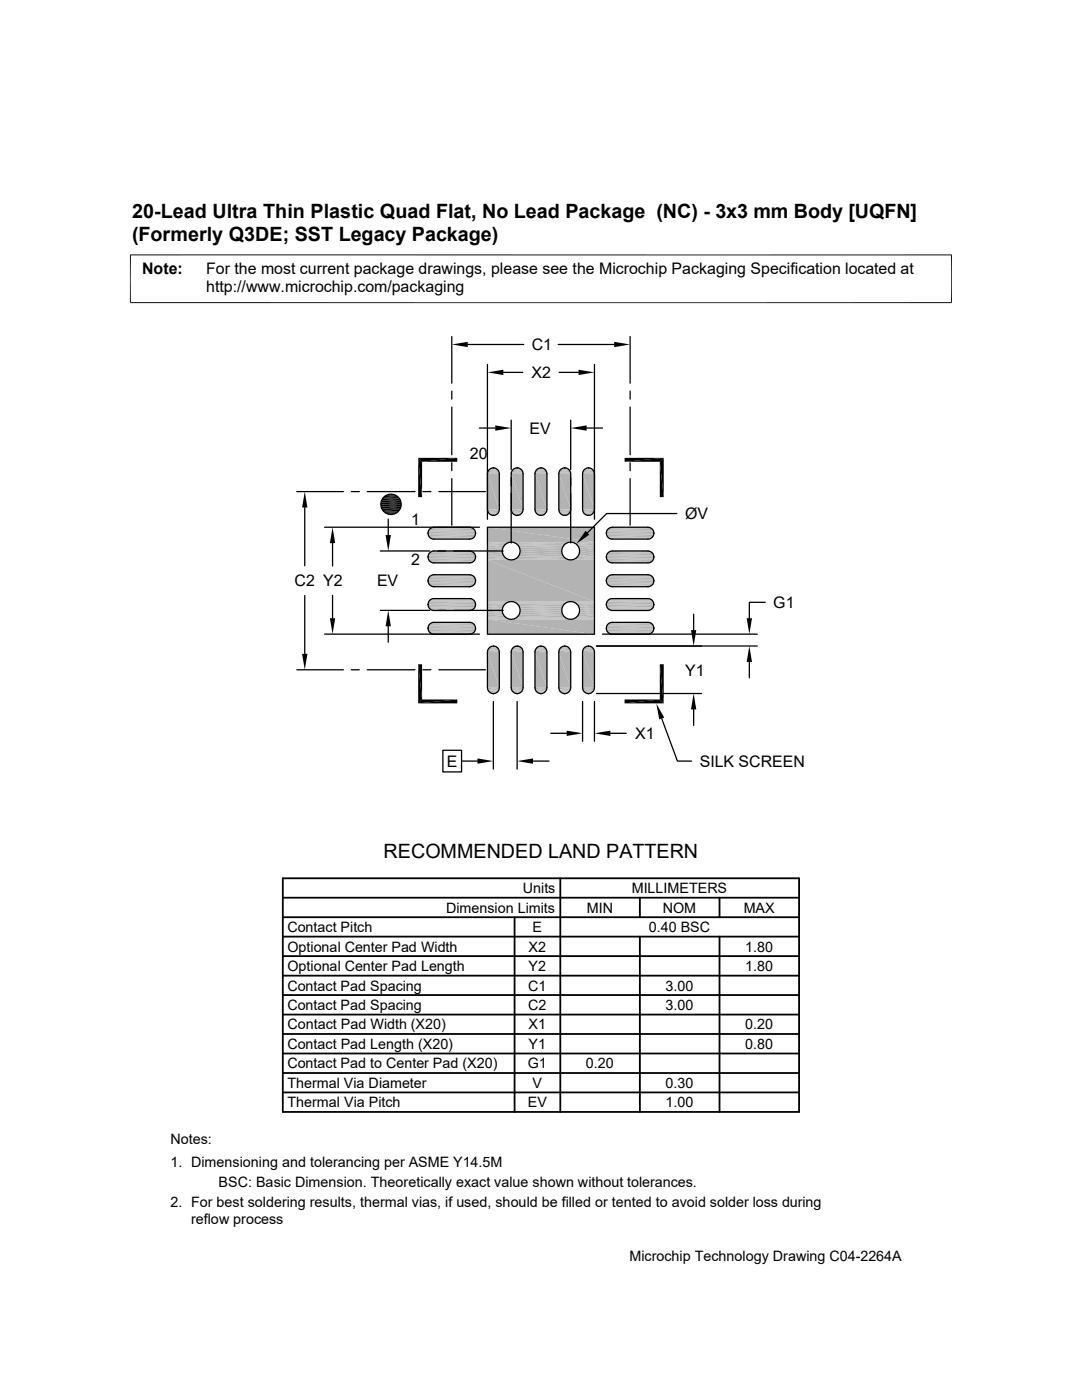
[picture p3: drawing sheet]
<svg xmlns="http://www.w3.org/2000/svg" width="216mm" height="279mm" viewBox="0 0 216 279" stroke-linecap="round" stroke-linejoin="round" font-family="sans-serif">
<g fill="#b3b3b3">
<path d="M98.1 93.4h.7z"/>
<path d="M102.9 93.4h.6z"/>
<path d="M107.6 93.4h.6z"/>
<path d="M112.4 93.4h.6z"/>
<path d="M117.1 93.4h.6z"/>
<path d="M116.8 93.5l.3-.1 .9 .1z"/>
<path d="M117.1 93.4l.9 .1z"/>
<path d="M112.1 93.5l.3-.1 .9 .1z"/>
<path d="M112.4 93.4l.9 .1z"/>
<path d="M107.3 93.5l.3-.1 .9 .1z"/>
<path d="M107.6 93.4l.9 .1z"/>
<path d="M102.6 93.5l.3-.1 .9 .1z"/>
<path d="M102.9 93.4l.9 .1z"/>
<path d="M97.9 93.5l.2-.1 .9 .1z"/>
<path d="M98.1 93.4l.9 .1z"/>
<path d="M116.6 93.7l.2-.2 1.5 .2z"/>
<path d="M116.8 93.5h1.2l.3 .2z"/>
<path d="M111.8 93.7l.3-.2 1.4 .2z"/>
<path d="M112.1 93.5h1.2l.2 .2z"/>
<path d="M107.1 93.7l.2-.2 1.5 .2z"/>
<path d="M107.3 93.5h1.2l.3 .2z"/>
<path d="M102.4 93.7l.2-.2 1.4 .2z"/>
<path d="M102.6 93.5h1.2l.2 .2z"/>
<path d="M97.6 93.7l.3-.2 1.4 .2z"/>
<path d="M97.9 93.5h1.1l.3 .2z"/>
</g>
<path d="M116.4 93.8h2" fill="none" stroke="#b3b3b3" stroke-width=".23"/>
<path d="M116.6 93.7h1.7l.1 .3z" fill="#b3b3b3"/>
<path d="M111.7 93.8h2" fill="none" stroke="#b3b3b3" stroke-width=".23"/>
<path d="M111.8 93.7h1.7l.2 .3z" fill="#b3b3b3"/>
<path d="M106.9 93.8h2.1" fill="none" stroke="#b3b3b3" stroke-width=".23"/>
<path d="M107.1 93.7h1.7l.2 .3z" fill="#b3b3b3"/>
<path d="M102.2 93.8h2" fill="none" stroke="#b3b3b3" stroke-width=".23"/>
<path d="M102.4 93.7h1.6l.2 .3z" fill="#b3b3b3"/>
<path d="M97.4 93.8h2.1" fill="none" stroke="#b3b3b3" stroke-width=".23"/>
<path d="M97.6 93.7h1.7l.2 .3z" fill="#b3b3b3"/>
<path d="M97.3 94.4h2.3M97.3 94.1h2.3M102 94.4h2.4M102 94.1h2.3M106.7 94.4h2.4M106.8 94.1h2.3M111.5 94.4h2.4M111.5 94.1h2.3M116.2 94.4h2.4M116.3 94.1h2.3" fill="none" stroke="#b3b3b3" stroke-width=".3"/>
<g fill="#b3b3b3">
<path d="M116.2 94.6l2.4 7.1h-2.4z"/>
<path d="M116.2 94.6h2.4v7.1z"/>
<path d="M111.5 94.6l2.4 7.1h-2.4z"/>
<path d="M111.5 94.6h2.4v7.1z"/>
<path d="M106.7 94.6l2.4 7.1h-2.4z"/>
<path d="M106.7 94.6h2.4v7.1z"/>
<path d="M102 94.6l2.4 7.1h-2.4z"/>
<path d="M102 94.6h2.4v7.1z"/>
<path d="M97.3 94.6l2.3 7.1h-2.3z"/>
<path d="M97.3 94.6h2.3v7.1z"/>
</g>
<path d="M97.3 101.8h2.3M102 101.8h2.4M106.7 101.8h2.4M111.5 101.8h2.4M116.2 101.8h2.4" fill="none" stroke="#b3b3b3" stroke-width=".32"/>
<path d="M97.3 102.1h2.3M102 102.1h2.3M106.8 102.1h2.3M111.5 102.1h2.3M116.3 102.1h2.3" fill="none" stroke="#b3b3b3" stroke-width=".28"/>
<path d="M116.4 102.3l1.9 .2h-1.7z" fill="#b3b3b3"/>
<path d="M116.4 102.4h2" fill="none" stroke="#b3b3b3" stroke-width=".25"/>
<path d="M111.7 102.3l1.8 .2h-1.7z" fill="#b3b3b3"/>
<path d="M111.7 102.4h2" fill="none" stroke="#b3b3b3" stroke-width=".25"/>
<path d="M106.9 102.3l1.9 .2h-1.7z" fill="#b3b3b3"/>
<path d="M106.9 102.4h2.1" fill="none" stroke="#b3b3b3" stroke-width=".25"/>
<path d="M102.2 102.3l1.8 .2h-1.6z" fill="#b3b3b3"/>
<path d="M102.2 102.4h2" fill="none" stroke="#b3b3b3" stroke-width=".25"/>
<path d="M97.4 102.3l1.9 .2h-1.7z" fill="#b3b3b3"/>
<path d="M97.4 102.4h2.1" fill="none" stroke="#b3b3b3" stroke-width=".25"/>
<g fill="#b3b3b3">
<path d="M116.6 102.5l1.4 .2h-1.2z"/>
<path d="M116.6 102.5h1.7l-.3 .2z"/>
<path d="M111.8 102.5l1.5 .2h-1.2z"/>
<path d="M111.8 102.5h1.7l-.2 .2z"/>
<path d="M107.1 102.5l1.4 .2h-1.2z"/>
<path d="M107.1 102.5h1.7l-.3 .2z"/>
<path d="M102.4 102.5l1.4 .2h-1.2z"/>
<path d="M102.4 102.5h1.6l-.2 .2z"/>
<path d="M97.6 102.5l1.4 .2h-1.1z"/>
<path d="M97.6 102.5h1.7l-.3 .2z"/>
<path d="M98.1 102.8h.7z"/>
<path d="M102.9 102.8h.6z"/>
<path d="M107.6 102.8h.6z"/>
<path d="M112.4 102.8h.6z"/>
<path d="M117.1 102.8h.6z"/>
<path d="M116.8 102.7l.9 .1z"/>
<path d="M116.8 102.7h1.2l-.3 .1z"/>
<path d="M112.1 102.7l.9 .1z"/>
<path d="M112.1 102.7h1.2l-.3 .1z"/>
<path d="M107.3 102.7l.9 .1z"/>
<path d="M107.3 102.7h1.2l-.3 .1z"/>
<path d="M102.6 102.7l.9 .1z"/>
<path d="M102.6 102.7h1.2l-.3 .1z"/>
<path d="M97.9 102.7l.9 .1z"/>
<path d="M97.9 102.7h1.1l-.2 .1z"/>
</g>
<g fill="none" stroke="#b3b3b3" stroke-width=".2">
<path d="M85.7 107.3h8.9M85.7 112.1h8.9M85.7 116.8h8.9M85.7 105.5h8.9M85.7 110.2h8.9M85.7 115h8.9M85.7 119.7h8.9M86 105.3h8.3M86 110.1h8.3M86 114.8h8.3M86 119.5h8.3M86 107.5h8.3"/>
<path d="M86 112.2h8.3M86 117h8.3M86.3 107.6h7.7M86.3 112.3h7.7M86.3 117.1h7.7M86.3 105.2h7.7M86.3 110h7.7M86.3 114.7h7.7M86.3 119.5h7.7M121.3 107.3h8.8M121.3 112.1h8.8M121.3 116.8h8.8"/>
<path d="M121.3 105.5h8.8M121.3 110.2h8.8M121.3 115h8.8M121.3 119.7h8.8M121.6 105.3h8.3M121.6 110.1h8.3M121.6 114.8h8.3M121.6 119.5h8.3M121.6 107.5h8.3M121.6 112.2h8.3M121.6 117h8.3M121.9 105.2h7.7"/>
<path d="M121.9 110h7.7M121.9 114.7h7.7M121.9 119.5h7.7M121.9 107.6h7.7M121.9 112.3h7.7M121.9 117.1h7.7M85.7 121.6h8.9M85.7 126.3h8.9M85.7 124.4h8.9M86 124.3h8.3M86 121.7h8.3M86 126.5h8.3"/>
<path d="M86.3 121.8h7.7M86.3 126.6h7.7M86.3 124.2h7.7M121.3 121.6h8.8M121.3 126.3h8.8M121.3 124.4h8.8M121.6 124.3h8.3M121.6 121.7h8.3M121.6 126.5h8.3M121.9 124.2h7.7M121.9 121.8h7.7M121.9 126.6h7.7"/>
</g>
<path d="M85.6 105.7h9.1M85.6 110.4h9.1M85.6 115.2h9.1M85.6 116.6h9.1M121.1 116.6h9.2M121.1 105.7h9.2M121.1 110.4h9.2M121.1 115.2h9.2M85.6 121.4h9.1M85.6 126.1h9.1M121.1 121.4h9.2M121.1 126.1h9.2" fill="none" stroke="#b3b3b3" stroke-width=".23"/>
<g fill="none" stroke="#b3b3b3" stroke-width=".3">
<path d="M85.4 106.3h9.5M85.4 111h9.5M85.4 116.1h9.5M85.4 116.4h9.4M85.4 106h9.4M85.4 110.7h9.4M85.4 115.4h9.4M121 106.3h9.5M121 111h9.5M121 116.1h9.5M121 116.4h9.4M121 106h9.4"/>
<path d="M121 110.7h9.4M121 115.4h9.4M85.4 120.8h9.5M85.4 125.5h9.5M85.4 121.1h9.4M85.4 125.8h9.4M121 120.8h9.5M121 125.5h9.5M121 121.1h9.4M121 125.8h9.4"/>
</g>
<path d="M85.4 115.7h9.5M85.4 106.6h9.5M85.4 111.3h9.5M121 115.7h9.5M121 106.6h9.5M121 111.3h9.5M85.4 120.5h9.5M85.4 125.2h9.5M121 120.5h9.5M121 125.2h9.5" fill="none" stroke="#b3b3b3" stroke-width=".32"/>
<path d="M85.4 106.9h9.4M85.4 111.6h9.4M121 106.9h9.4M121 111.6h9.4M85.4 120.2h9.4M85.4 124.9h9.4M121 120.2h9.4M121 124.9h9.4" fill="none" stroke="#b3b3b3" stroke-width=".28"/>
<path d="M85.6 119.9h9.1M85.6 107.1h9.1M85.6 111.9h9.1M121.1 107.1h9.2M121.1 111.9h9.2M121.1 119.9h9.2M85.6 124.7h9.1M121.1 124.7h9.2" fill="none" stroke="#b3b3b3" stroke-width=".25"/>
<g fill="#b3b3b3">
<path d="M98.1 129h.7z"/>
<path d="M102.9 129h.6z"/>
<path d="M107.6 129h.6z"/>
<path d="M112.4 129h.6z"/>
<path d="M117.1 129h.6z"/>
<path d="M116.8 129.1l.3-.1 .9 .1z"/>
<path d="M117.1 129l.9 .1z"/>
<path d="M112.1 129.1l.3-.1 .9 .1z"/>
<path d="M112.4 129l.9 .1z"/>
<path d="M107.3 129.1l.3-.1 .9 .1z"/>
<path d="M107.6 129l.9 .1z"/>
<path d="M102.6 129.1l.3-.1 .9 .1z"/>
<path d="M102.9 129l.9 .1z"/>
<path d="M97.9 129.1l.2-.1 .9 .1z"/>
<path d="M98.1 129l.9 .1z"/>
<path d="M116.6 129.3l.2-.2 1.5 .2z"/>
<path d="M116.8 129.1h1.2l.3 .2z"/>
<path d="M111.8 129.3l.3-.2 1.4 .2z"/>
<path d="M112.1 129.1h1.2l.2 .2z"/>
<path d="M107.1 129.3l.2-.2 1.5 .2z"/>
<path d="M107.3 129.1h1.2l.3 .2z"/>
<path d="M102.4 129.3l.2-.2 1.4 .2z"/>
<path d="M102.6 129.1h1.2l.2 .2z"/>
<path d="M97.6 129.3l.3-.2 1.4 .2z"/>
<path d="M97.9 129.1h1.1l.3 .2z"/>
</g>
<path d="M116.4 129.4h2" fill="none" stroke="#b3b3b3" stroke-width=".25"/>
<path d="M116.6 129.3h1.7l.1 .2z" fill="#b3b3b3"/>
<path d="M111.7 129.4h2" fill="none" stroke="#b3b3b3" stroke-width=".25"/>
<path d="M111.8 129.3h1.7l.2 .2z" fill="#b3b3b3"/>
<path d="M106.9 129.4h2.1" fill="none" stroke="#b3b3b3" stroke-width=".25"/>
<path d="M107.1 129.3h1.7l.2 .2z" fill="#b3b3b3"/>
<path d="M102.2 129.4h2" fill="none" stroke="#b3b3b3" stroke-width=".25"/>
<path d="M102.4 129.3h1.6l.2 .2z" fill="#b3b3b3"/>
<path d="M97.4 129.4h2.1" fill="none" stroke="#b3b3b3" stroke-width=".25"/>
<path d="M97.6 129.3h1.7l.2 .2z" fill="#b3b3b3"/>
<path d="M97.3 129.7h2.3M102 129.7h2.3M106.8 129.7h2.3M111.5 129.7h2.3M116.3 129.7h2.3" fill="none" stroke="#b3b3b3" stroke-width=".28"/>
<path d="M97.3 130h2.3M102 130h2.4M106.7 130h2.4M111.5 130h2.4M116.2 130h2.4" fill="none" stroke="#b3b3b3" stroke-width=".32"/>
<g fill="#b3b3b3">
<path d="M116.2 130.1l2.4 7.1h-2.4z"/>
<path d="M116.2 130.1h2.4v7.1z"/>
<path d="M111.5 130.1l2.4 7.1h-2.4z"/>
<path d="M111.5 130.1h2.4v7.1z"/>
<path d="M106.7 130.1l2.4 7.1h-2.4z"/>
<path d="M106.7 130.1h2.4v7.1z"/>
<path d="M102 130.1l2.4 7.1h-2.4z"/>
<path d="M102 130.1h2.4v7.1z"/>
<path d="M97.3 130.1l2.3 7.1h-2.3z"/>
<path d="M97.3 130.1h2.3v7.1z"/>
</g>
<path d="M97.3 137.4h2.3M97.3 137.7h2.3M102 137.4h2.4M102 137.7h2.3M106.7 137.4h2.4M106.8 137.7h2.3M111.5 137.4h2.4M111.5 137.7h2.3M116.2 137.4h2.4M116.3 137.7h2.3" fill="none" stroke="#b3b3b3" stroke-width=".3"/>
<path d="M116.4 137.8l1.9 .3h-1.7z" fill="#b3b3b3"/>
<path d="M116.4 138h2" fill="none" stroke="#b3b3b3" stroke-width=".23"/>
<path d="M111.7 137.8l1.8 .3h-1.7z" fill="#b3b3b3"/>
<path d="M111.7 138h2" fill="none" stroke="#b3b3b3" stroke-width=".23"/>
<path d="M106.9 137.8l1.9 .3h-1.7z" fill="#b3b3b3"/>
<path d="M106.9 138h2.1" fill="none" stroke="#b3b3b3" stroke-width=".23"/>
<path d="M102.2 137.8l1.8 .3h-1.6z" fill="#b3b3b3"/>
<path d="M102.2 138h2" fill="none" stroke="#b3b3b3" stroke-width=".23"/>
<path d="M97.4 137.8l1.9 .3h-1.7z" fill="#b3b3b3"/>
<path d="M97.4 138h2.1" fill="none" stroke="#b3b3b3" stroke-width=".23"/>
<g fill="#b3b3b3">
<path d="M116.6 138.1l1.4 .2h-1.2z"/>
<path d="M116.6 138.1h1.7l-.3 .2z"/>
<path d="M111.8 138.1l1.5 .2h-1.2z"/>
<path d="M111.8 138.1h1.7l-.2 .2z"/>
<path d="M107.1 138.1l1.4 .2h-1.2z"/>
<path d="M107.1 138.1h1.7l-.3 .2z"/>
<path d="M102.4 138.1l1.4 .2h-1.2z"/>
<path d="M102.4 138.1h1.6l-.2 .2z"/>
<path d="M97.6 138.1l1.4 .2h-1.1z"/>
<path d="M97.6 138.1h1.7l-.3 .2z"/>
<path d="M98.1 138.4h.7z"/>
<path d="M102.9 138.4h.6z"/>
<path d="M107.6 138.4h.6z"/>
<path d="M112.4 138.4h.6z"/>
<path d="M117.1 138.4h.6z"/>
<path d="M116.8 138.3l.9 .1z"/>
<path d="M116.8 138.3h1.2l-.3 .1z"/>
<path d="M112.1 138.3l.9 .1z"/>
<path d="M112.1 138.3h1.2l-.3 .1z"/>
<path d="M107.3 138.3l.9 .1z"/>
<path d="M107.3 138.3h1.2l-.3 .1z"/>
<path d="M102.6 138.3l.9 .1z"/>
<path d="M102.6 138.3h1.2l-.3 .1z"/>
<path d="M97.9 138.3l.9 .1z"/>
<path d="M97.9 138.3h1.1l-.2 .1z"/>
<path d="M97.3 105.2l21.3 3h-21.3z"/>
<path d="M97.3 105.2h21.3v3z"/>
</g>
<path d="M97.3 108.2h21.3M97.3 108.3h4.3M97.3 111.6h4.3M97.3 111.7h21.3M102.4 111.6h11.1M102.4 108.3h11.1M114.3 111.6h4.3M114.3 108.3h4.3" fill="none" stroke="#b3b3b3" stroke-width=".2"/>
<path d="M97.3 108.5h3.9M97.3 111.5h3.9M102.8 108.5h10.3M102.8 111.5h10.3M114.6 108.5h4M114.6 111.5h4" fill="none" stroke="#b3b3b3" stroke-width=".21"/>
<path d="M97.3 108.7h3.6M97.3 111.2h3.6M103.1 111.2h9.7M103.1 108.7h9.7M115 111.2h3.6M115 108.7h3.6" fill="none" stroke="#b3b3b3" stroke-width=".28"/>
<path d="M97.3 109h3.3M97.3 110.9h3.3M103.4 109h9.1M103.4 110.9h9.1M115.3 110.9h3.3M115.3 109h3.3" fill="none" stroke="#b3b3b3" stroke-width=".34"/>
<path d="M97.3 109.4h3.1M97.3 109.8h3M97.3 110.6h3.1M103.6 110.6h8.7M103.6 109.4h8.7M103.7 109.8h8.4M115.5 109.4h3.1M115.5 110.6h3.1M115.6 109.8h3" fill="none" stroke="#b3b3b3" stroke-width=".38"/>
<path d="M97.3 110.2h3M103.7 110.2h8.4M115.6 110.2h3" fill="none" stroke="#b3b3b3" stroke-width=".4"/>
<g fill="#b3b3b3">
<path d="M97.3 111.7l21.3 8.4h-21.3z"/>
<path d="M97.3 111.7h21.3v8.4z"/>
</g>
<path d="M97.3 120.1h21.3M97.3 120.2h4.3M97.3 123.5h4.3M97.3 123.6h21.3M102.4 123.5h11.1M102.4 120.2h11.1M114.3 123.5h4.3M114.3 120.2h4.3" fill="none" stroke="#b3b3b3" stroke-width=".2"/>
<path d="M97.3 120.3h3.9M97.3 123.3h3.9M102.8 120.3h10.3M102.8 123.3h10.3M114.6 120.3h4M114.6 123.3h4" fill="none" stroke="#b3b3b3" stroke-width=".21"/>
<path d="M97.3 120.6h3.6M97.3 123.1h3.6M103.1 123.1h9.7M103.1 120.6h9.7M115 123.1h3.6M115 120.6h3.6" fill="none" stroke="#b3b3b3" stroke-width=".28"/>
<path d="M97.3 120.9h3.3M97.3 122.8h3.3M103.4 120.9h9.1M103.4 122.8h9.1M115.3 122.8h3.3M115.3 120.9h3.3" fill="none" stroke="#b3b3b3" stroke-width=".34"/>
<path d="M97.3 121.2h3.1M97.3 122h3M97.3 122.4h3.1M103.6 122.4h8.7M103.6 121.2h8.7M103.7 122h8.4M115.5 121.2h3.1M115.5 122.4h3.1M115.6 122h3" fill="none" stroke="#b3b3b3" stroke-width=".38"/>
<path d="M97.3 121.6h3M103.7 121.6h8.4M115.6 121.6h3" fill="none" stroke="#b3b3b3" stroke-width=".4"/>
<g fill="#b3b3b3">
<path d="M97.3 123.6l21.3 3h-21.3z"/>
<path d="M97.3 123.6h21.3v3z"/>
</g>
<g fill="none" stroke="#000" stroke-width=".25">
<path d="M90.1 67.2v9.3M90.1 78.1v1.6M93.3 68.7h11.2M97.3 72.7v30.9M100.4 74.3h3.9M111.4 68.7h11.2M111.6 74.3h3.8M118.6 72.7v30.9M125.7 67.2v9.3M125.7 78.1v1.6M59.2 98.1h9.3M70.1 98.1h1.6"/>
<path d="M73.3 98.1h9.5M76.6 99.1h2.9M84.4 98.1h1.6M87.6 98.1h9.3M90.1 81.2v9.6M90.1 92.4v1.5M90.1 95.5v9.3M95.7 85.4h3.1M98.4 93.4h.4a1.2 1.2 0 0 1 .8 1.2v7.1a1.16 1.16 0 0 1-1.2 1.1M98.4 93.4a1.23 1.23 0 0 0-1.1 1.2M98.4 93.4h.1M102 83.8v9.9"/>
<path d="M103.2 93.4h.3a1.2 1.2 0 0 1 .9 1.2v7.1a1.16 1.16 0 0 1-1.2 1.1M103.2 93.4a1.23 1.23 0 0 0-1.2 1.2v13.8M103.2 93.4h.1M107.9 93.4a1.23 1.23 0 0 0-1.2 1.2l.1 7.4a1.2 1.2 0 0 0 1.1 .8M107.9 93.4h.1M107.9 93.4a1.23 1.23 0 0 1 1.2 1.2v7.4a1.2 1.2 0 0 1-1.2 .8M112.7 93.4a1.23 1.23 0 0 1 1.2 1.2v13.8M112.7 93.4h-.3a1.2 1.2 0 0 0-.9 1.2v7.1a1.16 1.16 0 0 0 1.2 1.1M112.7 93.4h.1M113.9 83.8v9.9M117.1 85.4h3.1M117.4 93.4a1.23 1.23 0 0 1 1.2 1.2"/>
<path d="M117.4 93.4h-.3a1.2 1.2 0 0 0-.9 1.2v7.1a1.16 1.16 0 0 0 1.2 1.1M117.4 93.4h.1M125.7 81.2v9.6M125.7 92.4v1.5M125.7 95.5v9.3M60.8 101.3v11.6M60.8 118.9v11.6M64.8 105.2h30.9M66.4 108.4v4.6M66.4 118.8v4.6M75.9 110h9.9M76.6 102.2h2.9"/>
<path d="M77.5 103.6v3.2M85.4 115.9h.1M85.4 111.1h.1M85.4 106.4h.1M85.4 115.9a1.19 1.19 0 0 1 1.2-1.2h7.4a1.18 1.18 0 0 1 .9 1.2M86.6 105.2l-.3 .1a1.2 1.2 0 0 0-.9 1.1M93.7 110h.3a1.18 1.18 0 0 1 .9 1.1M93.7 105.2l.3 .1a1.18 1.18 0 0 1 .9 1.1M94.9 115.9h.1M94.9 111.1h.1M94.9 106.4h.1M94.9 115.9a1.19 1.19 0 0 1-1.2 1.2h-7.4a1.2 1.2 0 0 1-.9-1.2"/>
<path d="M94.9 111.1a1.16 1.16 0 0 1-1.2 1.2h-7.1a1.16 1.16 0 0 1-1.2-1.2M94.9 106.4a1.16 1.16 0 0 1-1.2 1.2h-7.1a1.16 1.16 0 0 1-1.2-1.2M97.3 105.2h21.3v21.4h-21.3zM97.3 101.7v.3a1.2 1.2 0 0 0 1.1 .8M98.4 102.8h.1M100.4 110h-14.1a1.2 1.2 0 0 0-.9 1.1M102 101.7v.3a1.2 1.2 0 0 0 1.2 .8M103.2 102.8h.1M107.9 102.8h.1M112.7 102.8h.1M113.9 101.7l-.1 .3a1.2 1.2 0 0 1-1.1 .8M117.4 102.8h.1"/>
<path d="M118.6 101.7v.3a1.2 1.2 0 0 1-1.2 .8M121 115.9a1.19 1.19 0 0 0 1.2 1.2h7.4a1.2 1.2 0 0 0 .9-1.2M121 111.1h.1M121 106.4h.1M121 115.9h.1M130.5 106.4a1.19 1.19 0 0 0-1.2-1.2l-7.4 .1a1.18 1.18 0 0 0-.9 1.1M130.5 111.1a1.19 1.19 0 0 0-1.2-1.1h-7.4a1.18 1.18 0 0 0-.9 1.1M130.5 115.9a1.19 1.19 0 0 0-1.2-1.2h-7.4a1.18 1.18 0 0 0-.9 1.2M130.5 111.1h.1M130.5 106.4h.1M130.5 115.9h.1M130.5 106.4a1.16 1.16 0 0 1-1.2 1.2h-7.1a1.16 1.16 0 0 1-1.2-1.2"/>
<path d="M130.5 111.1a1.16 1.16 0 0 1-1.2 1.2h-7.1a1.16 1.16 0 0 1-1.2-1.2M135.1 102.5h-14l-3.9 3.8M59.2 133.7h9.3M64.8 126.6h30.9M70.1 133.7h1.6M73.3 133.7h9.5M75.9 121.8h9.9M77.5 125v3.2M84.4 133.7h1.6M85.4 125.4a1.19 1.19 0 0 0 1.2 1.2M85.4 120.7a1.19 1.19 0 0 0 1.2 1.1h13.8M85.4 125.4h.1"/>
<path d="M85.4 120.7h.1M87.6 133.7h9.3M94.9 125.4a1.16 1.16 0 0 0-1.2-1.2h-7.1a1.16 1.16 0 0 0-1.2 1.2M94.9 120.7a1.16 1.16 0 0 0-1.2-1.2h-7.1a1.16 1.16 0 0 0-1.2 1.2M94.9 125.4h.1M94.9 120.7h.1M94.9 125.4a1.19 1.19 0 0 1-1.2 1.2M94.9 120.6a1.19 1.19 0 0 1-1.2 1.2M98.4 140v13.5M98.4 128.9a1.16 1.16 0 0 1 1.2 1.2v7.1a1.19 1.19 0 0 1-1.2 1.2M98.4 128.9a1.19 1.19 0 0 0-1.1 1.2v7.1a1.23 1.23 0 0 0 1.1 1.2M98.4 128.9h.1"/>
<path d="M98.4 138.4h.1M103.2 140v13.5M103.2 128.9a1.16 1.16 0 0 1 1.2 1.2v7.1a1.19 1.19 0 0 1-1.2 1.2M103.2 128.9a1.19 1.19 0 0 0-1.2 1.2v7.1a1.23 1.23 0 0 0 1.2 1.2M103.2 128.9h.1M103.2 138.4h.1M107.9 128.9a1.19 1.19 0 0 0-1.2 1.2v7.1a1.23 1.23 0 0 0 1.2 1.2M107.9 128.9h.1M107.9 138.4h.1M107.9 128.9a1.19 1.19 0 0 1 1.2 1.2v7.1a1.23 1.23 0 0 1-1.2 1.2M112.7 128.9a1.19 1.19 0 0 1 1.2 1.2v7.1a1.23 1.23 0 0 1-1.2 1.2M112.7 128.9a1.16 1.16 0 0 0-1.2 1.2v7.1a1.19 1.19 0 0 0 1.2 1.2"/>
<path d="M112.7 128.9h.1M112.7 138.4h.1M116.2 140v7.9M117.4 128.9a1.19 1.19 0 0 1 1.2 1.2v7.1a1.23 1.23 0 0 1-1.2 1.2M117.4 128.9a1.16 1.16 0 0 0-1.2 1.2v7.1a1.19 1.19 0 0 0 1.2 1.2M117.4 128.9h.1M117.4 138.4h.1M118.6 140v7.9M119 138.4h21M119 128.9h32.1M120.2 126.6h30.9M121 125.4a1.19 1.19 0 0 0 1.2 1.2"/>
<path d="M121 125.4h.1M121 120.7h.1M130.5 120.7a1.16 1.16 0 0 0-1.2-1.2h-7.1a1.16 1.16 0 0 0-1.2 1.2M130.5 125.4a1.16 1.16 0 0 0-1.2-1.2h-7.1a1.16 1.16 0 0 0-1.2 1.2M130.5 125.4h.1M130.5 120.7h.1M130.5 120.6a1.19 1.19 0 0 1-1.2 1.2h-7.4a1.18 1.18 0 0 1-.9-1.1M130.5 125.4a1.19 1.19 0 0 1-1.2 1.2M138.4 122.6v3.2M149.5 132.1v3.2M152.7 120.2h-3.2v3.2M88.4 149.7h3.7v4.4h-3.7z"/>
<path d="M92.1 151.9h3.2M106.4 151.9h3.1M109.9 146.3h3.2M121.8 146.3h3.2M132 143.4l3.2 8.5h2.8M138.4 141.6v3.2"/>
<circle cx="78" cy="100.7" r="2.03"/>
<circle cx="102" cy="110" r="1.77"/>
<circle cx="113.9" cy="110" r="1.78"/>
<circle cx="102" cy="121.8" r="1.77"/>
<circle cx="113.9" cy="121.8" r="1.78"/>
</g>
<g fill="none" stroke="#000" stroke-width=".36">
<path d="M56.4 179.2h103M56.4 175.3h103v46.6h-103zM111.8 175.3v46.6M127.7 179.2v3.8M143.6 179.2v3.8M56.4 183h103M56.4 190.8h103M56.4 186.9h103M56.4 194.7h103M56.4 198.6h103M102.7 183v38.9M127.7 186.9v35"/>
<path d="M143.6 186.9v35M56.4 202.5h103M56.4 206.4h103M56.4 214.1h103M56.4 210.2h103M56.4 218h103"/>
</g>
<g fill="#000">
<path d="M90.1 68.7l3.2-.5v1.1zM97.3 74.3l3.1-.5v1zM115.4 73.8l3.2 .5-3.2 .5zM122.6 68.2l3.1 .5-3.1 .6zM77.2 98.8h1.6l.3 .2zM77.2 98.8l.4-.1 1.2 .1zM77.6 98.7l1.2 .1zM77.6 98.7h.8zM83.4 91.4l.8 7.8h-.8zM83.4 91.4h7.8l-7 .8zM83.4 91.4l.8 .8v7zM84.2 92.2l7-.8v.8z"/>
<path d="M98.8 84.9l3.2 .5-3.2 .6zM113.9 85.4l3.2-.5v1.1zM124.6 91.4h7.8l-7.8 .8zM124.6 92.2l7.8-.8-.7 .8zM131.7 92.2l.7 7h-.7zM131.7 92.2l.7-.8v7.8zM60.8 98.1l.5 3.2h-1zM66.4 105.2l.5 3.2h-1.1zM76.9 102.3l1.9 .2h-1.6zM76.9 106.8h1.1l-.5 3.2zM77.2 102.5l1.2 .1zM77.2 102.5h1.6l-.4 .1z"/>
<path d="M77.6 102.6h.8zM116.8 105.9l.8 .8-2.6 1.9zM60.3 130.5h1l-.5 3.2zM65.8 123.4h1.1l-.5 3.2zM77.5 121.8l.5 3.2h-1.1zM83.4 132.6h.8v7zM84.2 139.6h7l-7.8 .8zM131.7 132.6l.7 7.8-.7-.8zM124.6 139.6h7.1l-7.1 .8zM131.7 132.6h.7v7.8zM137.9 125.8h1l-.5 3.1zM149.5 128.9l.6 3.2h-1.1z"/>
<path d="M149 123.4h1.1l-.6 3.2zM83.4 132.6l.8 7-.8 .8zM83.4 140.4l7.8-.8v.8zM95.3 151.4l3.1 .5-3.1 .5zM103.2 151.9l3.2-.5v1zM113.1 145.8l3.1 .5-3.1 .6zM118.6 146.3l3.2-.5v1.1zM131 140.4l1.5 2.8-.9 .4zM124.6 140.4l7.1-.8 .7 .8zM138.4 138.4l.5 3.2h-1z"/>
</g>
<path d="M26 50.8v9.7M189.9 50.8v9.7M189.9 50.9h-164M25.9 60.4h164M76.9 98.9h2.2M76.9 102.4h2.2" fill="none" stroke="#000" stroke-width=".2"/>
<path d="M76.3 99.4h3.4M76.3 101.9h3.4" fill="none" stroke="#000" stroke-width=".32"/>
<path d="M76.1 99.7h3.8M76.1 101.6h3.8" fill="none" stroke="#000" stroke-width=".34"/>
<path d="M76 101.2h4M76 100.1h4" fill="none" stroke="#000" stroke-width=".38"/>
<path d="M76 100.8h4.1M76 100.4h4.1" fill="none" stroke="#000" stroke-width=".4"/>
<g font-size="3.9">
<text x="26.4" y="43.5">20-Lead Ultra Thin Plastic Quad Flat, No Lead Package (NC) - 3x3 mm Body [UQFN]</text>
<text x="26.4" y="48">(Formerly Q3DE; SST Legacy Package)</text>
<text x="76.5" y="171.1">RECOMMENDED LAND PATTERN</text>
</g>
<g font-size="3.2">
<text x="28.4" y="54.6">Note:</text>
<text x="41.1" y="54.6">For the most current package drawings, please see the Microchip Packaging Specification located at</text>
<text x="41.1" y="58.3">http://www.microchip.com/packaging</text>
<text x="106.1" y="69.9">C1</text>
<text x="106.1" y="75.5">X2</text>
<text x="105.7" y="86.6">EV</text>
<text x="93.8" y="91.5">20</text>
<text x="82" y="104.7">1</text>
<text x="136.7" y="103.7">ØV</text>
<text x="82" y="112.8">2</text>
<text x="58.8" y="117">C2 Y2</text>
<text x="75.2" y="117">EV</text>
<text x="154.3" y="121.3">G1</text>
<text x="136.7" y="134.8">Y1</text>
<text x="126.7" y="147.5">X1</text>
<text x="89.1" y="153">E</text>
<text x="139.6" y="153.1">SILK SCREEN</text>
</g>
<g font-size="2.9">
<text x="104.3" y="178.2">Units</text>
<text x="126" y="178.2">MILLIMETERS</text>
<text x="89" y="182.1">Dimension Limits</text>
<text x="117.1" y="182.1">MIN</text>
<text x="132.3" y="182.1">NOM</text>
<text x="148.4" y="182.1">MAX</text>
<text x="57.3" y="189.9">Optional Center Pad Width</text>
<text x="57.3" y="186">Contact Pitch</text>
<text x="105.5" y="189.9">X2</text>
<text x="106.3" y="186">E</text>
<text x="129.5" y="186">0.40 BSC</text>
<text x="148.7" y="189.9">1.80</text>
<text x="57.3" y="197.7">Contact Pad Spacing</text>
<text x="57.3" y="193.8">Optional Center Pad Length</text>
<text x="105.4" y="197.7">C1</text>
<text x="105.5" y="193.8">Y2</text>
<text x="132.8" y="197.7">3.00</text>
<text x="148.7" y="193.8">1.80</text>
<text x="57.3" y="201.6">Contact Pad Spacing</text>
<text x="105.4" y="201.6">C2</text>
<text x="132.8" y="201.6">3.00</text>
<text x="57.3" y="209.3">Contact Pad Length (X20)</text>
<text x="57.3" y="205.4">Contact Pad Width (X20)</text>
<text x="105.5" y="209.3">Y1</text>
<text x="105.5" y="205.4">X1</text>
<text x="148.7" y="209.3">0.80</text>
<text x="148.7" y="205.4">0.20</text>
<text x="57.3" y="213.2">Contact Pad to Center Pad (X20)</text>
<text x="105.3" y="213.2">G1</text>
<text x="116.9" y="213.2">0.20</text>
<text x="57.3" y="217.1">Thermal Via Diameter</text>
<text x="57.3" y="221">Thermal Via Pitch</text>
<text x="105.3" y="221">EV</text>
<text x="106.3" y="217.1">V</text>
<text x="132.8" y="217.1">0.30</text>
<text x="132.8" y="221">1.00</text>
<text x="34" y="232.9">1. Dimensioning and tolerancing per ASME Y14.5M</text>
<text x="34" y="228.3">Notes:</text>
<text x="43.6" y="236.9">BSC: Basic Dimension. Theoretically exact value shown without tolerances.</text>
<text x="34" y="241">2. For best soldering results, thermal vias, if used, should be filled or tented to avoid solder loss during</text>
<text x="38.1" y="244.3">reflow process</text>
<text x="125.6" y="251.7">Microchip Technology Drawing C04-2264A</text>
</g>
</svg>
